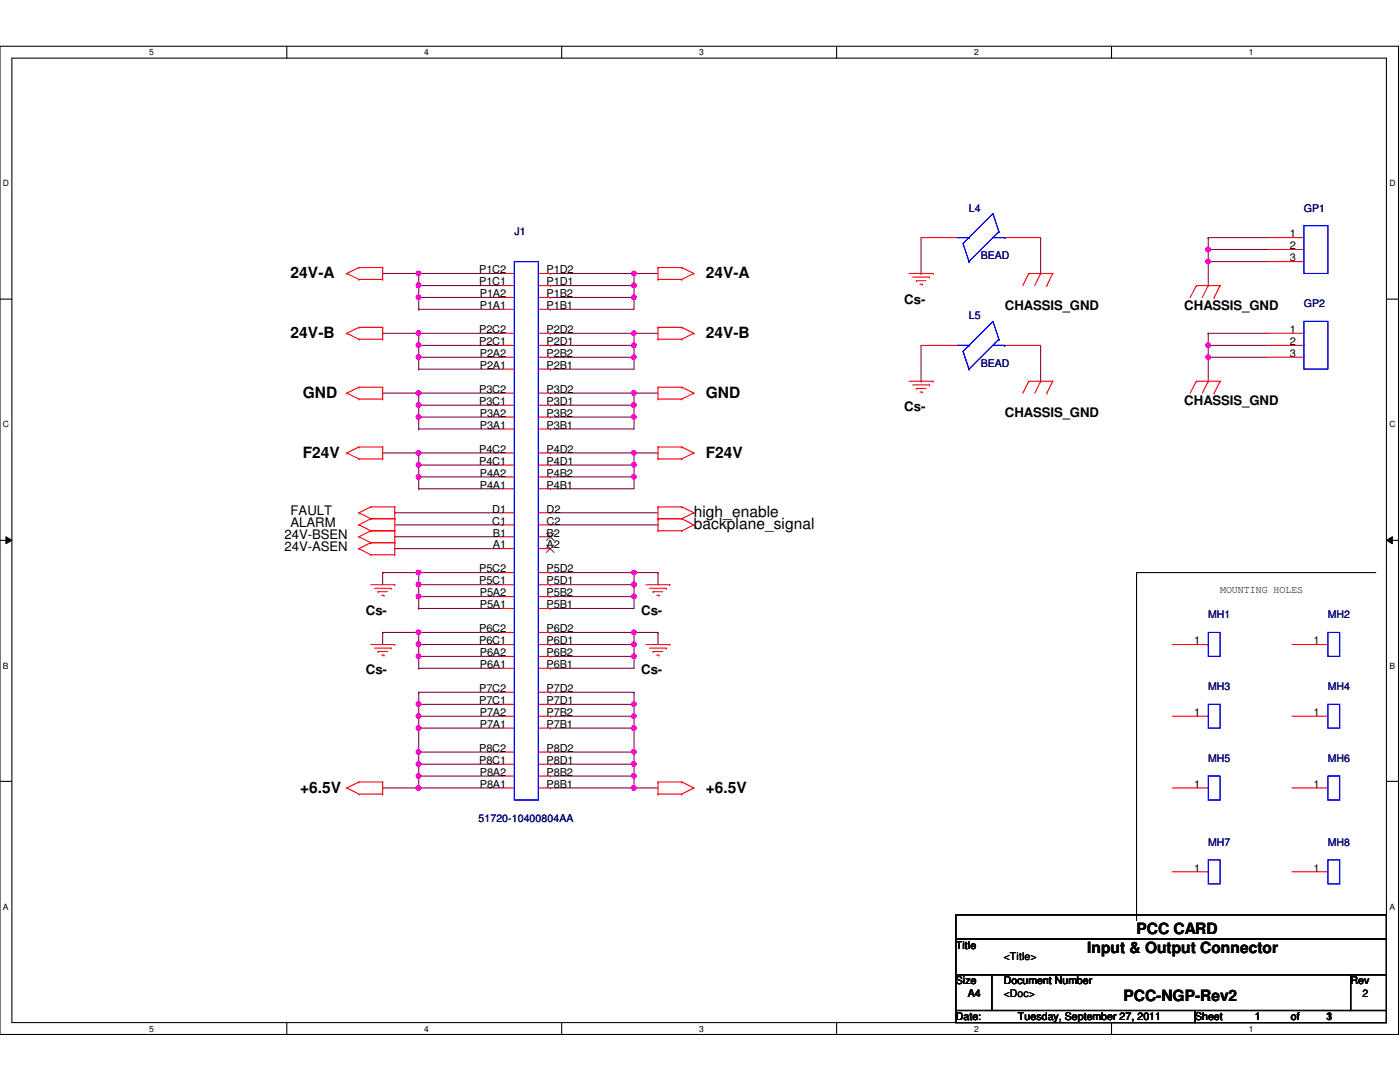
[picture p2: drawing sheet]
<svg xmlns="http://www.w3.org/2000/svg" width="279mm" height="216mm" viewBox="0 0 279 216" stroke-linecap="round" stroke-linejoin="round" font-family="sans-serif">
<path d="M0 9.2h279.1v197.2h-279.1zM2.4 11.6h274.3v192.4h-274.3z" fill="none" stroke="#000" stroke-width=".21"/>
<g fill="#fff">
<path d="M29.8 9.5h.9v1.9h-.9z"/>
<path d="M29.8 204.3h.9v1.9h-.9z"/>
</g>
<path d="M57.2 9.2v2.4M57.2 204v2.4" fill="none" stroke="#000" stroke-width=".21"/>
<g fill="#fff">
<path d="M84.7 9.5h.9v1.9h-.9z"/>
<path d="M84.7 204.3h.9v1.9h-.9z"/>
</g>
<path d="M112.1 9.2v2.4M112.1 204v2.4" fill="none" stroke="#000" stroke-width=".21"/>
<g fill="#fff">
<path d="M139.5 9.5h1v1.9h-1z"/>
<path d="M139.5 204.3h1v1.9h-1z"/>
</g>
<path d="M167 9.2v2.4M167 204v2.4" fill="none" stroke="#000" stroke-width=".21"/>
<g fill="#fff">
<path d="M194.4 9.5h.9v1.9h-.9z"/>
<path d="M194.4 204.3h.9v1.9h-.9z"/>
</g>
<path d="M221.8 9.2v2.4M221.8 204v2.4" fill="none" stroke="#000" stroke-width=".21"/>
<g fill="#fff">
<path d="M249.3 9.5h.9v1.9h-.9z"/>
<path d="M249.3 204.3h.9v1.9h-.9z"/>
<path d="M.6 35.6h1.2v1.9h-1.2z"/>
<path d="M277.3 35.6h1.2v1.9h-1.2z"/>
<path d="M.6 83.7h1.2v1.9h-1.2z"/>
<path d="M277.3 83.7h1.2v1.9h-1.2z"/>
</g>
<path d="M0 59.7h2.4M276.7 59.7h2.4" fill="none" stroke="#000" stroke-width=".21"/>
<g fill="#fff">
<path d="M.6 131.9h1.1v1.9h-1.1z"/>
<path d="M277.3 131.9h1.1v1.9h-1.1z"/>
</g>
<path d="M0 107.8h2.4M276.7 107.8h2.4" fill="none" stroke="#000" stroke-width=".21"/>
<path d="M1.2 107.1l1.2 .7-1.2 .7zM276.7 107.8l1.2-.7v1.4z" fill="#000"/>
<path d="M1.2 107.1l1.2 .7-1.2 .7zM276.7 107.8l1.2-.7v1.4z" fill="none" stroke="#000" stroke-width=".2"/>
<g fill="#fff">
<path d="M.6 180h1.1v1.9h-1.1z"/>
<path d="M277.3 180h1.1v1.9h-1.1z"/>
</g>
<path d="M0 155.9h2.4M276.7 155.9h2.4" fill="none" stroke="#000" stroke-width=".21"/>
<path d="M109.8 145.3h.1M109.8 145.3h16.7M126.5 145.3h.1M126.5 145.3v4.8" fill="none" stroke="#800040" stroke-width=".21"/>
<circle cx="126.5" cy="145.3" r=".46" fill="#f0f"/>
<circle cx="126.5" cy="145.3" r=".46" fill="none" stroke="#f0f" stroke-width=".21"/>
<path d="M109.8 138.1h.1M109.8 138.1h16.7M109.8 142.9h.1M109.8 140.5h.1M109.8 140.5h16.7M126.5 140.5h.1M126.5 140.5v2.4h-16.7" fill="none" stroke="#800040" stroke-width=".21"/>
<circle cx="126.5" cy="140.5" r=".46" fill="#f0f"/>
<circle cx="126.5" cy="140.5" r=".46" fill="none" stroke="#f0f" stroke-width=".21"/>
<path d="M109.8 157.2h.1M109.8 150.1h.1M109.8 157.2h21.5M109.8 150.1h16.7M126.5 157.2h.1" fill="none" stroke="#800040" stroke-width=".21"/>
<circle cx="126.5" cy="150" r=".45" fill="#f0f"/>
<circle cx="126.5" cy="150" r=".45" fill="none" stroke="#f0f" stroke-width=".21"/>
<path d="M109.8 154.9h.1M109.8 152.5h.1M109.8 152.5h16.7M126.5 152.5h.1M126.5 152.5v2.4h-16.7" fill="none" stroke="#800040" stroke-width=".21"/>
<circle cx="126.5" cy="152.4" r=".46" fill="#f0f"/>
<circle cx="126.5" cy="152.4" r=".46" fill="none" stroke="#f0f" stroke-width=".21"/>
<path d="M131.3 114.3h.1M131.3 114.3v2.4M131.3 126.2h.1M131.3 126.2v2.4M126.5 150.1h.1M126.5 154.9h.1M126.5 150.1v2.4M126.5 154.9v2.3" fill="none" stroke="#800040" stroke-width=".21"/>
<circle cx="126.5" cy="157.2" r=".46" fill="#f0f"/>
<circle cx="126.5" cy="157.2" r=".46" fill="none" stroke="#f0f" stroke-width=".21"/>
<circle cx="126.5" cy="154.8" r=".45" fill="#f0f"/>
<circle cx="126.5" cy="154.8" r=".45" fill="none" stroke="#f0f" stroke-width=".21"/>
<path d="M126.5 114.3h.1M126.5 119h.1M126.5 114.3h4.8M126.5 119v2.4h-16.7M109.8 121.4h.1" fill="none" stroke="#800040" stroke-width=".21"/>
<circle cx="126.5" cy="119" r=".45" fill="#f0f"/>
<circle cx="126.5" cy="119" r=".45" fill="none" stroke="#f0f" stroke-width=".21"/>
<path d="M109.8 114.3h.1M109.8 119h.1M109.8 116.7h.1M109.8 114.3h16.7M109.8 116.7h16.7M126.5 116.7h.1M126.5 116.7v2.3h-16.7" fill="none" stroke="#800040" stroke-width=".21"/>
<circle cx="126.5" cy="116.6" r=".46" fill="#f0f"/>
<circle cx="126.5" cy="116.6" r=".46" fill="none" stroke="#f0f" stroke-width=".21"/>
<path d="M109.8 133.3h.1M126.5 126.2h.1M126.5 131h.1M126.5 126.2h4.8M126.5 131v2.3h-16.7" fill="none" stroke="#800040" stroke-width=".21"/>
<circle cx="126.5" cy="131" r=".45" fill="#f0f"/>
<circle cx="126.5" cy="131" r=".45" fill="none" stroke="#f0f" stroke-width=".21"/>
<path d="M109.8 126.2h.1M109.8 131h.1M109.8 126.2h16.7M126.5 128.6h.1M126.5 128.6v2.4h-16.7" fill="none" stroke="#800040" stroke-width=".21"/>
<circle cx="126.5" cy="128.6" r=".46" fill="#f0f"/>
<circle cx="126.5" cy="128.6" r=".46" fill="none" stroke="#f0f" stroke-width=".21"/>
<path d="M83.6 138.1h.1M83.6 138.1h16.6M109.8 128.6h.1M109.8 128.6h16.7M83.6 145.3h.1M83.6 145.3h16.6" fill="none" stroke="#800040" stroke-width=".21"/>
<circle cx="83.5" cy="145.3" r=".47" fill="#f0f"/>
<circle cx="83.5" cy="145.3" r=".47" fill="none" stroke="#f0f" stroke-width=".21"/>
<path d="M83.6 142.9h.1M83.6 142.9v2.4" fill="none" stroke="#800040" stroke-width=".21"/>
<circle cx="83.5" cy="142.9" r=".46" fill="#f0f"/>
<circle cx="83.5" cy="142.9" r=".46" fill="none" stroke="#f0f" stroke-width=".21"/>
<path d="M83.6 142.9h.1M83.6 140.5h.1M83.6 142.9h16.6M83.6 140.5v2.4M83.6 140.5h16.6" fill="none" stroke="#800040" stroke-width=".21"/>
<circle cx="83.5" cy="140.5" r=".47" fill="#f0f"/>
<circle cx="83.5" cy="140.5" r=".47" fill="none" stroke="#f0f" stroke-width=".21"/>
<path d="M83.6 138.1h.1M83.6 138.1v2.4M83.6 150.1h.1M83.6 157.2h.1M83.6 150.1h16.6M83.6 157.2h16.6" fill="none" stroke="#800040" stroke-width=".21"/>
<circle cx="83.5" cy="157.2" r=".47" fill="#f0f"/>
<circle cx="83.5" cy="157.2" r=".47" fill="none" stroke="#f0f" stroke-width=".21"/>
<path d="M83.6 154.9h.1M83.6 152.5h.1M83.6 154.9h16.6M83.6 152.5h16.6" fill="none" stroke="#800040" stroke-width=".21"/>
<circle cx="83.5" cy="152.4" r=".47" fill="#f0f"/>
<circle cx="83.5" cy="152.4" r=".47" fill="none" stroke="#f0f" stroke-width=".21"/>
<path d="M76.4 114.3h.1M76.4 114.3v2.4M76.4 126.2h.1M76.4 126.2v2.4M83.6 154.9h.1M83.6 154.9v2.3" fill="none" stroke="#800040" stroke-width=".21"/>
<circle cx="83.5" cy="154.8" r=".46" fill="#f0f"/>
<circle cx="83.5" cy="154.8" r=".46" fill="none" stroke="#f0f" stroke-width=".21"/>
<path d="M83.6 152.5h.1M83.6 150.1h.1M83.6 150.1v4.8" fill="none" stroke="#800040" stroke-width=".21"/>
<circle cx="83.5" cy="150" r=".46" fill="#f0f"/>
<circle cx="83.5" cy="150" r=".46" fill="none" stroke="#f0f" stroke-width=".21"/>
<path d="M83.6 114.3h.1M83.6 114.3h16.6M76.4 157.2h.1M76.4 157.2h7.2M83.6 145.3h.1M83.6 145.3v4.8" fill="none" stroke="#800040" stroke-width=".21"/>
<circle cx="83.5" cy="114.2" r=".46" fill="#f0f"/>
<circle cx="83.5" cy="114.2" r=".46" fill="none" stroke="#f0f" stroke-width=".21"/>
<path d="M83.6 119h.1M83.6 119v2.4M83.6 121.4h.1M83.6 121.4h16.6" fill="none" stroke="#800040" stroke-width=".21"/>
<circle cx="83.5" cy="119" r=".46" fill="#f0f"/>
<circle cx="83.5" cy="119" r=".46" fill="none" stroke="#f0f" stroke-width=".21"/>
<path d="M76.4 114.3h.1M76.4 114.3h7.2M83.6 119h.1M83.6 116.7h.1M83.6 119h16.6M83.6 116.7v2.3M83.6 116.7h16.6" fill="none" stroke="#800040" stroke-width=".21"/>
<circle cx="83.5" cy="116.6" r=".47" fill="#f0f"/>
<circle cx="83.5" cy="116.6" r=".47" fill="none" stroke="#f0f" stroke-width=".21"/>
<path d="M83.6 114.3h.1M83.6 114.3v2.4M83.6 126.2h.1M83.6 126.2h16.6" fill="none" stroke="#800040" stroke-width=".21"/>
<circle cx="83.5" cy="126.2" r=".46" fill="#f0f"/>
<circle cx="83.5" cy="126.2" r=".46" fill="none" stroke="#f0f" stroke-width=".21"/>
<path d="M83.6 133.3h.1M83.6 131h.1M83.6 133.3h16.6M83.6 131v2.3" fill="none" stroke="#800040" stroke-width=".21"/>
<circle cx="83.5" cy="131" r=".46" fill="#f0f"/>
<circle cx="83.5" cy="131" r=".46" fill="none" stroke="#f0f" stroke-width=".21"/>
<path d="M76.4 126.2h.1M76.4 126.2h7.2M83.6 131h.1M83.6 128.6h.1M83.6 131h16.6M83.6 128.6v2.4M83.6 128.6h16.6" fill="none" stroke="#800040" stroke-width=".21"/>
<circle cx="83.5" cy="128.6" r=".47" fill="#f0f"/>
<circle cx="83.5" cy="128.6" r=".47" fill="none" stroke="#f0f" stroke-width=".21"/>
<path d="M126.5 114.3h.1M126.5 114.3v2.4M83.6 126.2h.1M83.6 126.2v2.4" fill="none" stroke="#800040" stroke-width=".21"/>
<circle cx="126.5" cy="114.2" r=".45" fill="#f0f"/>
<circle cx="126.5" cy="114.2" r=".45" fill="none" stroke="#f0f" stroke-width=".21"/>
<path d="M126.5 126.2h.1M126.5 126.2v2.4" fill="none" stroke="#800040" stroke-width=".21"/>
<circle cx="126.5" cy="126.2" r=".45" fill="#f0f"/>
<circle cx="126.5" cy="126.2" r=".45" fill="none" stroke="#f0f" stroke-width=".21"/>
<path d="M126.5 138.1h.1M126.5 138.1v2.4M126.5 142.9h.1M126.5 142.9v2.4" fill="none" stroke="#800040" stroke-width=".21"/>
<circle cx="126.5" cy="142.9" r=".45" fill="#f0f"/>
<circle cx="126.5" cy="142.9" r=".45" fill="none" stroke="#f0f" stroke-width=".21"/>
<path d="M109.8 97.5h.1M126.5 90.4h.1M126.5 95.2h.1M126.5 90.4h4.8M126.5 95.2v2.3h-16.7" fill="none" stroke="#800040" stroke-width=".21"/>
<circle cx="126.5" cy="95.1" r=".45" fill="#f0f"/>
<circle cx="126.5" cy="95.1" r=".45" fill="none" stroke="#f0f" stroke-width=".21"/>
<path d="M109.8 90.4h.1M109.8 95.2h.1M109.8 92.8h.1M109.8 90.4h16.7M109.8 92.8h16.7M126.5 92.8h.1M126.5 92.8v2.4h-16.7" fill="none" stroke="#800040" stroke-width=".21"/>
<circle cx="126.5" cy="92.7" r=".46" fill="#f0f"/>
<circle cx="126.5" cy="92.7" r=".46" fill="none" stroke="#f0f" stroke-width=".21"/>
<path d="M126.5 90.4h.1M126.5 90.4v2.4" fill="none" stroke="#800040" stroke-width=".21"/>
<circle cx="126.5" cy="90.4" r=".45" fill="#f0f"/>
<circle cx="126.5" cy="90.4" r=".45" fill="none" stroke="#f0f" stroke-width=".21"/>
<path d="M83.6 90.4h.1M83.6 90.4h16.6" fill="none" stroke="#800040" stroke-width=".21"/>
<circle cx="83.5" cy="90.4" r=".46" fill="#f0f"/>
<circle cx="83.5" cy="90.4" r=".46" fill="none" stroke="#f0f" stroke-width=".21"/>
<path d="M83.6 97.5h.1M83.6 95.2h.1M83.6 97.5h16.6M83.6 95.2v2.3" fill="none" stroke="#800040" stroke-width=".21"/>
<circle cx="83.5" cy="95.1" r=".46" fill="#f0f"/>
<circle cx="83.5" cy="95.1" r=".46" fill="none" stroke="#f0f" stroke-width=".21"/>
<path d="M76.4 90.4h.1M76.4 90.4h7.2M83.6 95.2h.1M83.6 92.8h.1M83.6 95.2h16.6M83.6 92.8v2.4M83.6 92.8h16.6" fill="none" stroke="#800040" stroke-width=".21"/>
<circle cx="83.5" cy="92.7" r=".47" fill="#f0f"/>
<circle cx="83.5" cy="92.7" r=".47" fill="none" stroke="#f0f" stroke-width=".21"/>
<path d="M126.5 54.6h.1M126.5 59.4h.1M126.5 54.6h4.8M126.5 59.4v2.3h-16.7M109.8 61.7h.1M83.6 90.4h.1M83.6 90.4v2.4" fill="none" stroke="#800040" stroke-width=".21"/>
<circle cx="126.5" cy="59.3" r=".45" fill="#f0f"/>
<circle cx="126.5" cy="59.3" r=".45" fill="none" stroke="#f0f" stroke-width=".21"/>
<path d="M109.8 54.6h.1M109.8 59.4h.1M109.8 57h.1M109.8 54.6h16.7M109.8 57h16.7M126.5 57h.1M126.5 57v2.4h-16.7" fill="none" stroke="#800040" stroke-width=".21"/>
<circle cx="126.5" cy="56.9" r=".46" fill="#f0f"/>
<circle cx="126.5" cy="56.9" r=".46" fill="none" stroke="#f0f" stroke-width=".21"/>
<path d="M126.5 54.6h.1M126.5 54.6v2.4" fill="none" stroke="#800040" stroke-width=".21"/>
<circle cx="126.5" cy="54.5" r=".45" fill="#f0f"/>
<circle cx="126.5" cy="54.5" r=".45" fill="none" stroke="#f0f" stroke-width=".21"/>
<path d="M83.6 54.6h.1M83.6 54.6h16.6" fill="none" stroke="#800040" stroke-width=".21"/>
<circle cx="83.5" cy="54.5" r=".46" fill="#f0f"/>
<circle cx="83.5" cy="54.5" r=".46" fill="none" stroke="#f0f" stroke-width=".21"/>
<path d="M83.6 59.4h.1M83.6 59.4v2.3M83.6 61.7h.1M83.6 61.7h16.6" fill="none" stroke="#800040" stroke-width=".21"/>
<circle cx="83.5" cy="59.3" r=".46" fill="#f0f"/>
<circle cx="83.5" cy="59.3" r=".46" fill="none" stroke="#f0f" stroke-width=".21"/>
<path d="M76.4 54.6h.1M76.4 54.6h7.2M83.6 59.4h.1M83.6 57h.1M83.6 59.4h16.6M83.6 57v2.4M83.6 57h16.6" fill="none" stroke="#800040" stroke-width=".21"/>
<circle cx="83.5" cy="56.9" r=".47" fill="#f0f"/>
<circle cx="83.5" cy="56.9" r=".47" fill="none" stroke="#f0f" stroke-width=".21"/>
<path d="M83.6 54.6h.1M83.6 54.6v2.4M126.5 78.4h.1M126.5 78.4h4.8M109.8 85.6h.1M126.5 83.2h.1M126.5 83.2v2.4h-16.7" fill="none" stroke="#800040" stroke-width=".21"/>
<circle cx="126.5" cy="83.2" r=".45" fill="#f0f"/>
<circle cx="126.5" cy="83.2" r=".45" fill="none" stroke="#f0f" stroke-width=".21"/>
<path d="M109.8 78.4h.1M109.8 78.4h16.7M109.8 83.2h.1M126.5 80.9h.1M126.5 80.9v2.3h-16.7" fill="none" stroke="#800040" stroke-width=".21"/>
<circle cx="126.5" cy="80.8" r=".46" fill="#f0f"/>
<circle cx="126.5" cy="80.8" r=".46" fill="none" stroke="#f0f" stroke-width=".21"/>
<path d="M126.5 78.4h.1M126.5 78.4v2.5h-16.7M109.8 80.9h.1" fill="none" stroke="#800040" stroke-width=".21"/>
<circle cx="126.5" cy="78.4" r=".45" fill="#f0f"/>
<circle cx="126.5" cy="78.4" r=".45" fill="none" stroke="#f0f" stroke-width=".21"/>
<path d="M109.8 73.7h.1M126.5 66.5h.1M126.5 71.3h.1M126.5 66.5h4.8M126.5 71.3v2.4h-16.7" fill="none" stroke="#800040" stroke-width=".21"/>
<circle cx="126.5" cy="71.3" r=".45" fill="#f0f"/>
<circle cx="126.5" cy="71.3" r=".45" fill="none" stroke="#f0f" stroke-width=".21"/>
<path d="M109.8 66.5h.1M109.8 71.3h.1M109.8 68.9h.1M109.8 66.5h16.7M109.8 68.9h16.7M126.5 68.9h.1M126.5 68.9v2.4h-16.7" fill="none" stroke="#800040" stroke-width=".21"/>
<circle cx="126.5" cy="68.9" r=".46" fill="#f0f"/>
<circle cx="126.5" cy="68.9" r=".46" fill="none" stroke="#f0f" stroke-width=".21"/>
<path d="M126.5 66.5h.1M126.5 66.5v2.4" fill="none" stroke="#800040" stroke-width=".21"/>
<circle cx="126.5" cy="66.5" r=".45" fill="#f0f"/>
<circle cx="126.5" cy="66.5" r=".45" fill="none" stroke="#f0f" stroke-width=".21"/>
<path d="M83.6 78.4h.1M83.6 78.4h16.6" fill="none" stroke="#800040" stroke-width=".21"/>
<circle cx="83.5" cy="78.4" r=".46" fill="#f0f"/>
<circle cx="83.5" cy="78.4" r=".46" fill="none" stroke="#f0f" stroke-width=".21"/>
<path d="M83.6 85.6h.1M83.6 83.2h.1M83.6 85.6h16.6M83.6 83.2v2.4" fill="none" stroke="#800040" stroke-width=".21"/>
<circle cx="83.5" cy="83.2" r=".46" fill="#f0f"/>
<circle cx="83.5" cy="83.2" r=".46" fill="none" stroke="#f0f" stroke-width=".21"/>
<path d="M76.4 78.4h.1M76.4 78.4h7.2M83.6 83.2h.1M83.6 80.9h.1M83.6 83.2h16.6M83.6 80.9v2.3M83.6 80.9h16.6" fill="none" stroke="#800040" stroke-width=".21"/>
<circle cx="83.5" cy="80.8" r=".47" fill="#f0f"/>
<circle cx="83.5" cy="80.8" r=".47" fill="none" stroke="#f0f" stroke-width=".21"/>
<path d="M83.6 78.4h.1M83.6 66.5h.1M83.6 78.4v2.5M83.6 66.5h16.6" fill="none" stroke="#800040" stroke-width=".21"/>
<circle cx="83.5" cy="66.5" r=".46" fill="#f0f"/>
<circle cx="83.5" cy="66.5" r=".46" fill="none" stroke="#f0f" stroke-width=".21"/>
<path d="M83.6 73.7h.1M83.6 71.3h.1M83.6 73.7h16.6M83.6 71.3v2.4" fill="none" stroke="#800040" stroke-width=".21"/>
<circle cx="83.5" cy="71.3" r=".46" fill="#f0f"/>
<circle cx="83.5" cy="71.3" r=".46" fill="none" stroke="#f0f" stroke-width=".21"/>
<path d="M76.4 66.5h.1M76.4 66.5h7.2M83.6 71.3h.1M83.6 68.9h.1M83.6 71.3h16.6M83.6 68.9v2.4M83.6 68.9h16.6" fill="none" stroke="#800040" stroke-width=".21"/>
<circle cx="83.5" cy="68.9" r=".47" fill="#f0f"/>
<circle cx="83.5" cy="68.9" r=".47" fill="none" stroke="#f0f" stroke-width=".21"/>
<path d="M241.1 52.2h.1M241.1 52.2v4.8M83.6 66.5h.1M83.6 66.5v2.4" fill="none" stroke="#800040" stroke-width=".21"/>
<circle cx="241.1" cy="52.2" r=".45" fill="#f0f"/>
<circle cx="241.1" cy="52.2" r=".45" fill="none" stroke="#f0f" stroke-width=".21"/>
<path d="M241.1 52.2h.1M241.1 49.8h.1M241.1 52.2h12M241.1 49.8h12" fill="none" stroke="#800040" stroke-width=".21"/>
<circle cx="241.1" cy="49.8" r=".46" fill="#f0f"/>
<circle cx="241.1" cy="49.8" r=".46" fill="none" stroke="#f0f" stroke-width=".21"/>
<path d="M241.1 47.4h.1M241.1 47.4h12M241.1 47.4v2.4M241.1 71.3h.1M241.1 71.3v4.8M241.1 71.3h12" fill="none" stroke="#800040" stroke-width=".21"/>
<circle cx="241.1" cy="71.3" r=".45" fill="#f0f"/>
<circle cx="241.1" cy="71.3" r=".45" fill="none" stroke="#f0f" stroke-width=".21"/>
<path d="M241.1 68.9h.1M241.1 68.9h12" fill="none" stroke="#800040" stroke-width=".21"/>
<circle cx="241.1" cy="68.9" r=".46" fill="#f0f"/>
<circle cx="241.1" cy="68.9" r=".46" fill="none" stroke="#f0f" stroke-width=".21"/>
<g fill="none" stroke="#800040" stroke-width=".21">
<path d="M183.8 54.6h.1M183.8 47.4v7.2M207.7 54.6h.1M207.7 47.4v7.2M241.1 49.8h.1M241.1 49.8v2.4M183.8 76.1h.1M183.8 68.9v7.2M207.7 76.1h.1M207.7 68.9v7.2M241.1 68.9h.1M241.1 66.5h.1"/>
<path d="M241.1 66.5v4.8M241.1 66.5h12M78.8 109.5h.1M78.8 107.1h.1M78.8 102.3h.1M78.8 102.3h21.4M78.8 109.5h21.4M78.8 107.1h21.4M78.8 104.7h21.4M100.2 104.7h.1M109.8 102.3h.1M109.8 102.3h21.5"/>
<path d="M109.8 104.7h21.5M131.3 104.7h.1"/>
</g>
<g fill="none" stroke="#f00" stroke-width=".21">
<path d="M69.2 54.6h.1M69.2 54.6l2.4 1.2M71.6 53.4h.1M71.6 55.8h.1M71.6 55.8h4.8M71.6 53.4h4.8M71.6 53.4l-2.4 1.2M76.4 53.4h.1M76.4 55.8h.1M76.4 53.4v2.4M100.2 57h2.5M100.2 54.6h2.5"/>
<path d="M100.2 59.4h2.5M107.4 57h2.4M107.4 54.6h2.4M107.4 59.4h2.4M131.3 55.8h.1M131.3 53.4h.1M131.3 53.4v2.4M131.3 55.8h4.8M131.3 53.4h4.8M136.1 55.8h.1M136.1 53.4h.1M136.1 53.4l2.4 1.2"/>
<path d="M138.5 54.6h.1M138.5 54.6l-2.4 1.2M181.4 54.6h4.8M182.2 55.3h3.3M182.9 56h.1M182.9 56h1.9M183.6 56.7h.5M183.8 47.4h7.2M184.1 56.7h.1M185.5 55.3h.1M186.2 54.6h.1M200.5 47.4h7.2"/>
<path d="M205.3 54.6h.1M205.3 54.6h4.8M205.3 54.6l-1.2 2.4M207.7 54.6h.1M207.7 54.6l-1.2 2.4M208.9 57h.1M210.1 54.6h.1M210.1 54.6l-1.2 2.4M238.8 57h.1M238.8 57l-1.3 2.4M238.8 57h4.7M241.1 57h.1"/>
<path d="M241.1 57l-1.2 2.4M242.3 59.4h.1M243.5 57h.1M243.5 57l-1.2 2.4M253.1 47.4h7.1M253.1 49.8h7.1M253.1 52.2h7.1M69.2 78.4h.1M69.2 66.5h.1M69.2 78.4l2.4 1.2M69.2 66.5l2.4 1.2M71.6 77.3h.1"/>
<path d="M71.6 79.6h.1M71.6 65.3h.1M71.6 67.7h.1M71.6 79.6h4.8M71.6 77.3h4.8M71.6 67.7h4.8M71.6 65.3h4.8M71.6 77.3l-2.4 1.1M71.6 65.3l-2.4 1.2M76.4 77.3h.1M76.4 79.6h.1M76.4 65.3h.1"/>
<path d="M76.4 67.7h.1M76.4 65.3v2.4M76.4 77.3v2.3M100.2 66.5h2.5M100.2 68.9h2.5M100.2 71.3h2.5M100.2 78.4h2.5M100.2 73.7h2.5M100.2 61.7h2.5M107.4 66.5h2.4M107.4 68.9h2.4M107.4 71.3h2.4"/>
<path d="M107.4 78.4h2.4M107.4 73.7h2.4M107.4 61.7h2.4M131.3 79.6h.1M131.3 77.3h.1M131.3 67.7h.1M131.3 65.3h.1M131.3 65.3v2.4M131.3 77.3v2.3M131.3 79.6h4.8M131.3 77.3h4.8M131.3 67.7h4.8"/>
<path d="M131.3 65.3h4.8M136.1 79.6h.1M136.1 77.3h.1M136.1 67.7h.1M136.1 65.3h.1M136.1 77.3l2.4 1.1M136.1 65.3l2.4 1.2M138.5 78.4h.1M138.5 66.5h.1M138.5 78.4l-2.4 1.2M138.5 66.5l-2.4 1.2M181.4 76.1h4.8"/>
<path d="M182.2 76.8h3.3M182.9 77.5h.1M182.9 77.5h1.9M183.6 78.2h.5M183.8 68.9h7.2M184.1 78.2h.1M185.5 76.8h.1M186.2 76.1h.1M200.5 68.9h7.2M205.3 76.1h.1M205.3 76.1h4.8M205.3 76.1l-1.2 2.3"/>
<path d="M207.7 76.1h.1M207.7 76.1l-1.2 2.3M208.9 78.4h.1M210.1 76.1h.1M210.1 76.1l-1.2 2.3M238.8 76.1h.1M238.8 76.1l-1.3 2.3M238.8 76.1h4.7M241.1 76.1h.1M241.1 76.1l-1.2 2.3M242.3 78.4h.1M243.5 76.1h.1"/>
<path d="M243.5 76.1l-1.2 2.3M253.1 66.5h7.1M253.1 68.9h7.1M253.1 71.3h7.1M69.2 90.4h.1M69.2 90.4l2.4 1.2M71.6 89.2h.1M71.6 91.6h.1M71.6 91.6h4.8M71.6 89.2h4.8M71.6 89.2l-2.4 1.2M76.4 89.2h.1"/>
<path d="M76.4 91.6h.1M76.4 89.2v2.4M100.2 97.5h2.5M100.2 95.2h2.5M100.2 92.8h2.5M100.2 90.4h2.5M100.2 85.6h2.5M100.2 83.2h2.5M100.2 80.9h2.5M107.4 97.5h2.4M107.4 95.2h2.4M107.4 92.8h2.4"/>
<path d="M107.4 90.4h2.4M107.4 85.6h2.4M107.4 83.2h2.4M107.4 80.9h2.4M131.3 91.6h.1M131.3 89.2h.1M131.3 89.2v2.4M131.3 91.6h4.8M131.3 89.2h4.8M136.1 91.6h.1M136.1 89.2h.1M136.1 89.2l2.4 1.2"/>
<path d="M138.5 90.4h.1M138.5 90.4l-2.4 1.2M71.6 109.5h.1M71.6 107.1h.1M71.6 104.7h.1M71.6 102.3h.1M71.6 109.5l2.4 1.2M71.6 107.1l2.4 1.2M71.6 104.7l2.4 1.2M71.6 102.3l2.4 1.2M74 108.3h.1M74 110.7h.1"/>
<path d="M74 105.9h.1M74 103.5h.1M74 101.1h.1M74 103.5h4.8M74 101.1h4.8M74 108.3l-2.4 1.2M74 108.3h4.8M74 110.7h4.8M74 105.9l-2.4 1.2M74 105.9h4.8M74 103.5l-2.4 1.2M74 101.1l-2.4 1.2"/>
<path d="M74 116.7h4.8M74.7 117.4h3.4M75.4 118.1h.1M75.4 118.1h1.9M76.2 118.8h.4M76.6 118.8h.1M78.1 117.4h.1M78.8 108.3h.1M78.8 110.7h.1M78.8 105.9h.1M78.8 103.5h.1M78.8 101.1h.1"/>
<path d="M78.8 116.7h.1M78.8 101.1v9.6M100.2 116.7h2.5M100.2 119h2.5M100.2 114.3h2.5M100.2 109.5h2.5M100.2 107.1h2.5M100.2 104.7h2.5M100.2 102.3h2.5M107.4 116.7h2.4M107.4 119h2.4M107.4 114.3h2.4"/>
<path d="M107.4 109.5h2.4M107.4 107.1h2.4M107.4 104.7h2.4M107.4 102.3h2.4M128.9 116.7h4.8M129.6 117.4h3.4M130.3 118.1h.1M130.3 118.1h1.9M131.1 118.8h.4M131.3 103.5h.1M131.3 101.1h.1M131.3 105.9h.1"/>
<path d="M131.3 101.1v4.8M131.3 103.5h4.8M131.3 101.1h4.8M131.3 105.9h4.8M131.5 118.8h.1M133 117.4h.1M133.7 116.7h.1M136.1 103.5h.1M136.1 101.1h.1M136.1 105.9h.1M136.1 101.1l2.4 1.2M136.1 103.5l2.4 1.2"/>
<path d="M138.5 102.3h.1M138.5 104.7h.1M138.5 102.3l-2.4 1.2M138.5 104.7l-2.4 1.2M74 128.6h4.8M74.7 129.3h3.4M75.4 130h.1M75.4 130h1.9M76.2 130.7h.4M76.6 130.7h.1M78.1 129.3h.1M78.8 128.6h.1"/>
<path d="M100.2 128.6h2.5M100.2 138.1h2.5M100.2 133.3h2.5M100.2 131h2.5M100.2 126.2h2.5M100.2 121.4h2.5M107.4 128.6h2.4M107.4 138.1h2.4M107.4 133.3h2.4M107.4 131h2.4M107.4 126.2h2.4M107.4 121.4h2.4"/>
<path d="M128.9 128.6h4.8M129.6 129.3h3.4M130.3 130h.1M130.3 130h1.9M131.1 130.7h.4M131.5 130.7h.1M133 129.3h.1M133.7 128.6h.1M234 128.6h7.1M257.9 128.6h7.1M69.2 157.2h.1M69.2 157.2l2.4 1.3"/>
<path d="M71.6 156h.1M71.6 158.5h.1M71.6 158.5h4.8M71.6 156h4.8M71.6 156l-2.4 1.2M76.4 156h.1M76.4 158.5h.1M76.4 156v2.5M100.2 157.2h2.5M100.2 154.9h2.5M100.2 152.5h2.5M100.2 150.1h2.5"/>
<path d="M100.2 145.3h2.5M100.2 142.9h2.5M100.2 140.5h2.5M107.4 157.2h2.4M107.4 154.9h2.4M107.4 152.5h2.4M107.4 150.1h2.4M107.4 145.3h2.4M107.4 142.9h2.4M107.4 140.5h2.4M131.3 158.5h.1M131.3 156h.1"/>
<path d="M131.3 158.5h4.8M131.3 156v2.5M131.3 156h4.8M136.1 158.5h.1M136.1 156h.1M136.1 156l2.4 1.2M138.5 157.2h.1M138.5 157.2l-2.4 1.3M234 157.2h7.1M234 142.9h7.1M257.9 157.2h7.1M257.9 142.9h7.1"/>
<path d="M234 173.9h7.1M257.9 173.9h7.1"/>
</g>
<path d="M226.8 114.3h.1M226.8 114.3h47.8M226.8 114.3v69.2M190.8 182.5h85.9v4.8h-85.9zM190.8 187.3h85.9v7.2h-85.9zM190.8 194.5h7.1v7.1h-7.1zM197.9 194.5h71.6v7.1h-71.6zM226.8 183.5h.1M269.5 194.5h7.2v7.1h-7.2zM190.8 201.6h47.7v2.4h-47.7zM238.5 201.6h38.2v2.4h-38.2z" fill="none" stroke="#000" stroke-width=".21"/>
<g fill="none" stroke="#00f" stroke-width=".21">
<path d="M102.7 52.2h4.7v107.4h-4.7zM191 47.4h2.4M193.4 52.2h.1M193.4 47.4h.1M198.2 42.6h.1M198.2 42.6l-6 6 1.2 3.6M198.2 42.6l1.1 3.6M198.2 47.4h2.3M199.3 46.2h.1M199.3 46.2l-5.9 6M200.5 47.4h.1M260.2 45h4.8v9.6h-4.8z"/>
<path d="M191 68.9h2.4M193.4 73.7h.1M193.4 68.9h.1M198.2 64.1h.1M198.2 64.1l-6 6 1.2 3.6M198.2 64.1l1.1 3.6M198.2 68.9h2.3M199.3 67.7h.1M199.3 67.7l-5.9 6M200.5 68.9h.1M260.2 64.1h4.8v9.6h-4.8zM241.1 126.2h2.4v4.8h-2.4z"/>
<path d="M265 126.2h2.4v4.8h-2.4zM241.1 154.9h2.4v4.7h-2.4zM241.1 140.5h2.4v4.8h-2.4zM265 154.9h2.4v4.7h-2.4zM265 140.5h2.4v4.8h-2.4zM241.1 171.6h2.4v4.8h-2.4zM265 171.6h2.4v4.8h-2.4z"/>
</g>
<path d="M109.1 108.8l1.5 1.4M109.1 106.4l1.5 1.5M110.5 108.8l-1.4 1.4M110.5 106.4l-1.4 1.5" fill="none" stroke="#804000" stroke-width=".2"/>
<circle cx="126.5" cy="145.3" r=".46" fill="#f0f"/>
<circle cx="126.5" cy="145.3" r=".46" fill="none" stroke="#f0f" stroke-width=".21"/>
<circle cx="126.5" cy="140.5" r=".46" fill="#f0f"/>
<circle cx="126.5" cy="140.5" r=".46" fill="none" stroke="#f0f" stroke-width=".21"/>
<circle cx="126.5" cy="150" r=".45" fill="#f0f"/>
<circle cx="126.5" cy="150" r=".45" fill="none" stroke="#f0f" stroke-width=".21"/>
<circle cx="126.5" cy="152.4" r=".46" fill="#f0f"/>
<circle cx="126.5" cy="152.4" r=".46" fill="none" stroke="#f0f" stroke-width=".21"/>
<circle cx="126.5" cy="157.2" r=".46" fill="#f0f"/>
<circle cx="126.5" cy="157.2" r=".46" fill="none" stroke="#f0f" stroke-width=".21"/>
<circle cx="126.5" cy="154.8" r=".45" fill="#f0f"/>
<circle cx="126.5" cy="154.8" r=".45" fill="none" stroke="#f0f" stroke-width=".21"/>
<circle cx="126.5" cy="119" r=".45" fill="#f0f"/>
<circle cx="126.5" cy="119" r=".45" fill="none" stroke="#f0f" stroke-width=".21"/>
<circle cx="126.5" cy="116.6" r=".46" fill="#f0f"/>
<circle cx="126.5" cy="116.6" r=".46" fill="none" stroke="#f0f" stroke-width=".21"/>
<circle cx="126.5" cy="131" r=".45" fill="#f0f"/>
<circle cx="126.5" cy="131" r=".45" fill="none" stroke="#f0f" stroke-width=".21"/>
<circle cx="126.5" cy="128.6" r=".46" fill="#f0f"/>
<circle cx="126.5" cy="128.6" r=".46" fill="none" stroke="#f0f" stroke-width=".21"/>
<circle cx="83.5" cy="145.3" r=".47" fill="#f0f"/>
<circle cx="83.5" cy="145.3" r=".47" fill="none" stroke="#f0f" stroke-width=".21"/>
<circle cx="83.5" cy="142.9" r=".46" fill="#f0f"/>
<circle cx="83.5" cy="142.9" r=".46" fill="none" stroke="#f0f" stroke-width=".21"/>
<circle cx="83.5" cy="140.5" r=".47" fill="#f0f"/>
<circle cx="83.5" cy="140.5" r=".47" fill="none" stroke="#f0f" stroke-width=".21"/>
<circle cx="83.5" cy="157.2" r=".47" fill="#f0f"/>
<circle cx="83.5" cy="157.2" r=".47" fill="none" stroke="#f0f" stroke-width=".21"/>
<circle cx="83.5" cy="152.4" r=".47" fill="#f0f"/>
<circle cx="83.5" cy="152.4" r=".47" fill="none" stroke="#f0f" stroke-width=".21"/>
<circle cx="83.5" cy="154.8" r=".46" fill="#f0f"/>
<circle cx="83.5" cy="154.8" r=".46" fill="none" stroke="#f0f" stroke-width=".21"/>
<circle cx="83.5" cy="150" r=".46" fill="#f0f"/>
<circle cx="83.5" cy="150" r=".46" fill="none" stroke="#f0f" stroke-width=".21"/>
<circle cx="83.5" cy="114.2" r=".46" fill="#f0f"/>
<circle cx="83.5" cy="114.2" r=".46" fill="none" stroke="#f0f" stroke-width=".21"/>
<circle cx="83.5" cy="119" r=".46" fill="#f0f"/>
<circle cx="83.5" cy="119" r=".46" fill="none" stroke="#f0f" stroke-width=".21"/>
<circle cx="83.5" cy="116.6" r=".47" fill="#f0f"/>
<circle cx="83.5" cy="116.6" r=".47" fill="none" stroke="#f0f" stroke-width=".21"/>
<circle cx="83.5" cy="126.2" r=".46" fill="#f0f"/>
<circle cx="83.5" cy="126.2" r=".46" fill="none" stroke="#f0f" stroke-width=".21"/>
<circle cx="83.5" cy="131" r=".46" fill="#f0f"/>
<circle cx="83.5" cy="131" r=".46" fill="none" stroke="#f0f" stroke-width=".21"/>
<circle cx="83.5" cy="128.6" r=".47" fill="#f0f"/>
<circle cx="83.5" cy="128.6" r=".47" fill="none" stroke="#f0f" stroke-width=".21"/>
<circle cx="126.5" cy="114.2" r=".45" fill="#f0f"/>
<circle cx="126.5" cy="114.2" r=".45" fill="none" stroke="#f0f" stroke-width=".21"/>
<circle cx="126.5" cy="126.2" r=".45" fill="#f0f"/>
<circle cx="126.5" cy="126.2" r=".45" fill="none" stroke="#f0f" stroke-width=".21"/>
<circle cx="126.5" cy="142.9" r=".45" fill="#f0f"/>
<circle cx="126.5" cy="142.9" r=".45" fill="none" stroke="#f0f" stroke-width=".21"/>
<circle cx="126.5" cy="95.1" r=".45" fill="#f0f"/>
<circle cx="126.5" cy="95.1" r=".45" fill="none" stroke="#f0f" stroke-width=".21"/>
<circle cx="126.5" cy="92.7" r=".46" fill="#f0f"/>
<circle cx="126.5" cy="92.7" r=".46" fill="none" stroke="#f0f" stroke-width=".21"/>
<circle cx="126.5" cy="90.4" r=".45" fill="#f0f"/>
<circle cx="126.5" cy="90.4" r=".45" fill="none" stroke="#f0f" stroke-width=".21"/>
<circle cx="83.5" cy="90.4" r=".46" fill="#f0f"/>
<circle cx="83.5" cy="90.4" r=".46" fill="none" stroke="#f0f" stroke-width=".21"/>
<circle cx="83.5" cy="95.1" r=".46" fill="#f0f"/>
<circle cx="83.5" cy="95.1" r=".46" fill="none" stroke="#f0f" stroke-width=".21"/>
<circle cx="83.5" cy="92.7" r=".47" fill="#f0f"/>
<circle cx="83.5" cy="92.7" r=".47" fill="none" stroke="#f0f" stroke-width=".21"/>
<circle cx="126.5" cy="59.3" r=".45" fill="#f0f"/>
<circle cx="126.5" cy="59.3" r=".45" fill="none" stroke="#f0f" stroke-width=".21"/>
<circle cx="126.5" cy="56.9" r=".46" fill="#f0f"/>
<circle cx="126.5" cy="56.9" r=".46" fill="none" stroke="#f0f" stroke-width=".21"/>
<circle cx="126.5" cy="54.5" r=".45" fill="#f0f"/>
<circle cx="126.5" cy="54.5" r=".45" fill="none" stroke="#f0f" stroke-width=".21"/>
<circle cx="83.5" cy="54.5" r=".46" fill="#f0f"/>
<circle cx="83.5" cy="54.5" r=".46" fill="none" stroke="#f0f" stroke-width=".21"/>
<circle cx="83.5" cy="59.3" r=".46" fill="#f0f"/>
<circle cx="83.5" cy="59.3" r=".46" fill="none" stroke="#f0f" stroke-width=".21"/>
<circle cx="83.5" cy="56.9" r=".47" fill="#f0f"/>
<circle cx="83.5" cy="56.9" r=".47" fill="none" stroke="#f0f" stroke-width=".21"/>
<circle cx="126.5" cy="83.2" r=".45" fill="#f0f"/>
<circle cx="126.5" cy="83.2" r=".45" fill="none" stroke="#f0f" stroke-width=".21"/>
<circle cx="126.5" cy="80.8" r=".46" fill="#f0f"/>
<circle cx="126.5" cy="80.8" r=".46" fill="none" stroke="#f0f" stroke-width=".21"/>
<circle cx="126.5" cy="78.4" r=".45" fill="#f0f"/>
<circle cx="126.5" cy="78.4" r=".45" fill="none" stroke="#f0f" stroke-width=".21"/>
<circle cx="126.5" cy="71.3" r=".45" fill="#f0f"/>
<circle cx="126.5" cy="71.3" r=".45" fill="none" stroke="#f0f" stroke-width=".21"/>
<circle cx="126.5" cy="68.9" r=".46" fill="#f0f"/>
<circle cx="126.5" cy="68.9" r=".46" fill="none" stroke="#f0f" stroke-width=".21"/>
<circle cx="126.5" cy="66.5" r=".45" fill="#f0f"/>
<circle cx="126.5" cy="66.5" r=".45" fill="none" stroke="#f0f" stroke-width=".21"/>
<circle cx="83.5" cy="78.4" r=".46" fill="#f0f"/>
<circle cx="83.5" cy="78.4" r=".46" fill="none" stroke="#f0f" stroke-width=".21"/>
<circle cx="83.5" cy="83.2" r=".46" fill="#f0f"/>
<circle cx="83.5" cy="83.2" r=".46" fill="none" stroke="#f0f" stroke-width=".21"/>
<circle cx="83.5" cy="80.8" r=".47" fill="#f0f"/>
<circle cx="83.5" cy="80.8" r=".47" fill="none" stroke="#f0f" stroke-width=".21"/>
<circle cx="83.5" cy="66.5" r=".46" fill="#f0f"/>
<circle cx="83.5" cy="66.5" r=".46" fill="none" stroke="#f0f" stroke-width=".21"/>
<circle cx="83.5" cy="71.3" r=".46" fill="#f0f"/>
<circle cx="83.5" cy="71.3" r=".46" fill="none" stroke="#f0f" stroke-width=".21"/>
<circle cx="83.5" cy="68.9" r=".47" fill="#f0f"/>
<circle cx="83.5" cy="68.9" r=".47" fill="none" stroke="#f0f" stroke-width=".21"/>
<circle cx="241.1" cy="52.2" r=".45" fill="#f0f"/>
<circle cx="241.1" cy="52.2" r=".45" fill="none" stroke="#f0f" stroke-width=".21"/>
<circle cx="241.1" cy="49.8" r=".46" fill="#f0f"/>
<circle cx="241.1" cy="49.8" r=".46" fill="none" stroke="#f0f" stroke-width=".21"/>
<circle cx="241.1" cy="71.3" r=".45" fill="#f0f"/>
<circle cx="241.1" cy="71.3" r=".45" fill="none" stroke="#f0f" stroke-width=".21"/>
<circle cx="241.1" cy="68.9" r=".46" fill="#f0f"/>
<circle cx="241.1" cy="68.9" r=".46" fill="none" stroke="#f0f" stroke-width=".21"/>
<g font-size="3.1">
<text x="58" y="55.5">24V-A</text>
<text x="140.8" y="55.5">24V-A</text>
<text x="58" y="67.5">24V-B</text>
<text x="140.8" y="67.5">24V-B</text>
<text x="60.4" y="79.4">GND</text>
<text x="140.8" y="79.4">GND</text>
<text x="60.4" y="91.4">F24V</text>
<text x="140.8" y="91.4">F24V</text>
<text x="138.5" y="103.2">high_enable</text>
<text x="138.5" y="105.6">backplane_signal</text>
<text x="59.9" y="158.2">+6.5V</text>
<text x="140.8" y="158.2">+6.5V</text>
<text x="217" y="190.2">Input &amp; Output Connector</text>
<text x="226.8" y="186.4">PCC CARD</text>
<text x="224.2" y="199.8">PCC-NGP-Rev2</text>
</g>
<g font-size="2.6">
<text x="180.5" y="60.6">Cs-</text>
<text x="200.5" y="61.8">CHASSIS_GND</text>
<text x="236.3" y="61.8">CHASSIS_GND</text>
<text x="180.5" y="82">Cs-</text>
<text x="200.5" y="83.3">CHASSIS_GND</text>
<text x="236.3" y="80.9">CHASSIS_GND</text>
<text x="56.8" y="107.6">24V-BSEN</text>
<text x="58" y="105.2">ALARM</text>
<text x="58" y="102.8">FAULT</text>
<text x="56.8" y="109.9">24V-ASEN</text>
<text x="73" y="122.6">Cs-</text>
<text x="128" y="122.6">Cs-</text>
<text x="73" y="134.6">Cs-</text>
<text x="128" y="134.6">Cs-</text>
</g>
<g font-size="2.2">
<text x="257.4" y="47.4">1</text>
<text x="257.4" y="49.7">2</text>
<text x="257.4" y="52.2">3</text>
<text x="95.6" y="56.9">P1C1</text>
<text x="95.6" y="54.5">P1C2</text>
<text x="95.8" y="59.3">P1A2</text>
<text x="109.1" y="59.3">P1B2</text>
<text x="109.1" y="56.9">P1D1</text>
<text x="109.1" y="54.5">P1D2</text>
<text x="95.8" y="61.7">P1A1</text>
<text x="109.1" y="61.7">P1B1</text>
<text x="95.6" y="68.9">P2C1</text>
<text x="95.6" y="66.5">P2C2</text>
<text x="95.8" y="71.2">P2A2</text>
<text x="109.1" y="71.2">P2B2</text>
<text x="109.1" y="68.9">P2D1</text>
<text x="109.1" y="66.5">P2D2</text>
<text x="257.4" y="66.5">1</text>
<text x="257.4" y="68.9">2</text>
<text x="257.4" y="71.2">3</text>
<text x="95.8" y="73.6">P2A1</text>
<text x="109.1" y="73.6">P2B1</text>
<text x="95.6" y="80.8">P3C1</text>
<text x="95.6" y="78.4">P3C2</text>
<text x="95.8" y="83.2">P3A2</text>
<text x="109.1" y="83.2">P3B2</text>
<text x="109.1" y="80.8">P3D1</text>
<text x="109.1" y="78.4">P3D2</text>
<text x="95.8" y="85.6">P3A1</text>
<text x="109.1" y="85.6">P3B1</text>
<text x="95.6" y="92.8">P4C1</text>
<text x="95.6" y="90.3">P4C2</text>
<text x="95.8" y="95.1">P4A2</text>
<text x="109.1" y="95.1">P4B2</text>
<text x="109.1" y="92.8">P4D1</text>
<text x="109.1" y="90.3">P4D2</text>
<text x="95.8" y="97.5">P4A1</text>
<text x="109.1" y="97.5">P4B1</text>
<text x="98.3" y="104.7">C1</text>
<text x="98.3" y="102.3">D1</text>
<text x="98.4" y="107.1">B1</text>
<text x="109.1" y="107.1">B2</text>
<text x="109.1" y="104.7">C2</text>
<text x="109.1" y="102.3">D2</text>
<text x="98.4" y="109.4">A1</text>
<text x="109.1" y="109.4">A2</text>
<text x="95.6" y="116.6">P5C1</text>
<text x="95.6" y="114.2">P5C2</text>
<text x="95.8" y="119">P5A2</text>
<text x="109.1" y="119">P5B2</text>
<text x="109.1" y="116.6">P5D1</text>
<text x="109.1" y="114.2">P5D2</text>
<text x="95.8" y="121.4">P5A1</text>
<text x="109.1" y="121.4">P5B1</text>
<text x="95.6" y="128.6">P6C1</text>
<text x="95.6" y="126.2">P6C2</text>
<text x="95.8" y="130.9">P6A2</text>
<text x="109.1" y="130.9">P6B2</text>
<text x="109.1" y="128.6">P6D1</text>
<text x="109.1" y="126.2">P6D2</text>
<text x="238.3" y="128.6">1</text>
<text x="262.2" y="128.6">1</text>
<text x="95.8" y="133.3">P6A1</text>
<text x="109.1" y="133.3">P6B1</text>
<text x="95.6" y="140.5">P7C1</text>
<text x="95.6" y="138.1">P7C2</text>
<text x="95.8" y="142.9">P7A2</text>
<text x="109.1" y="142.9">P7B2</text>
<text x="109.1" y="140.5">P7D1</text>
<text x="109.1" y="138.1">P7D2</text>
<text x="238.3" y="142.9">1</text>
<text x="262.2" y="142.9">1</text>
<text x="95.8" y="145.2">P7A1</text>
<text x="109.1" y="145.2">P7B1</text>
<text x="95.6" y="152.4">P8C1</text>
<text x="95.6" y="150">P8C2</text>
<text x="95.8" y="154.8">P8A2</text>
<text x="109.1" y="154.8">P8B2</text>
<text x="109.1" y="152.4">P8D1</text>
<text x="109.1" y="150">P8D2</text>
<text x="95.8" y="157.2">P8A1</text>
<text x="109.1" y="157.2">P8B1</text>
<text x="238.3" y="157.2">1</text>
<text x="262.2" y="157.2">1</text>
<text x="238.3" y="173.9">1</text>
<text x="262.2" y="173.9">1</text>
</g>
<g font-size="2.1" fill="#000080">
<text x="102.7" y="47">J1</text>
<text x="193.4" y="42.2">L4</text>
<text x="260.2" y="42.2">GP1</text>
<text x="195.7" y="51.7">BEAD</text>
<text x="193.4" y="63.7">L5</text>
<text x="260.2" y="61.3">GP2</text>
<text x="195.7" y="73.2">BEAD</text>
<text x="241.1" y="123.4">MH1</text>
<text x="265" y="123.4">MH2</text>
<text x="241.1" y="137.7">MH3</text>
<text x="265" y="137.7">MH4</text>
<text x="241.1" y="152">MH5</text>
<text x="265" y="152">MH6</text>
<text x="95.5" y="164">51720-10400804AA</text>
<text x="241.1" y="168.7">MH7</text>
<text x="265" y="168.7">MH8</text>
</g>
<g font-size="2.1">
<text x="243.5" y="118.3">MOUNTING HOLES</text>
<text x="190.8" y="189.3">Title</text>
<text x="200.3" y="191.6">&lt;Title&gt;</text>
<text x="190.8" y="196.4">Size</text>
<text x="200.3" y="196.4">Document Number</text>
<text x="269.5" y="196.4">Rev</text>
<text x="190.8" y="203.6">Date:</text>
<text x="193.1" y="198.8">A4</text>
<text x="200.3" y="198.8">&lt;Doc&gt;</text>
<text x="203.2" y="203.6">Tuesday, September 27, 2011</text>
<text x="238.5" y="203.6">Sheet</text>
<text x="250.4" y="203.6">1</text>
<text x="257.6" y="203.6">of</text>
<text x="264.8" y="203.6">3</text>
<text x="264.8" y="203.6">1</text>
<text x="271.9" y="198.8">2</text>
</g>
<g font-size="1.7">
<text x="29.8" y="11">5</text>
<text x="84.7" y="11">4</text>
<text x="139.5" y="11">3</text>
<text x="194.4" y="11">2</text>
<text x="249.3" y="11">1</text>
<text x=".6" y="37.2">D</text>
<text x="277.3" y="37.2">D</text>
<text x=".6" y="85.3">C</text>
<text x="277.3" y="85.3">C</text>
<text x=".6" y="133.4">B</text>
<text x="277.3" y="133.4">B</text>
<text x=".6" y="181.5">A</text>
<text x="277.3" y="181.5">A</text>
<text x="29.8" y="205.8">5</text>
<text x="84.7" y="205.8">4</text>
<text x="139.5" y="205.8">3</text>
<text x="194.4" y="205.8">2</text>
<text x="249.3" y="205.8">1</text>
</g>
</svg>
